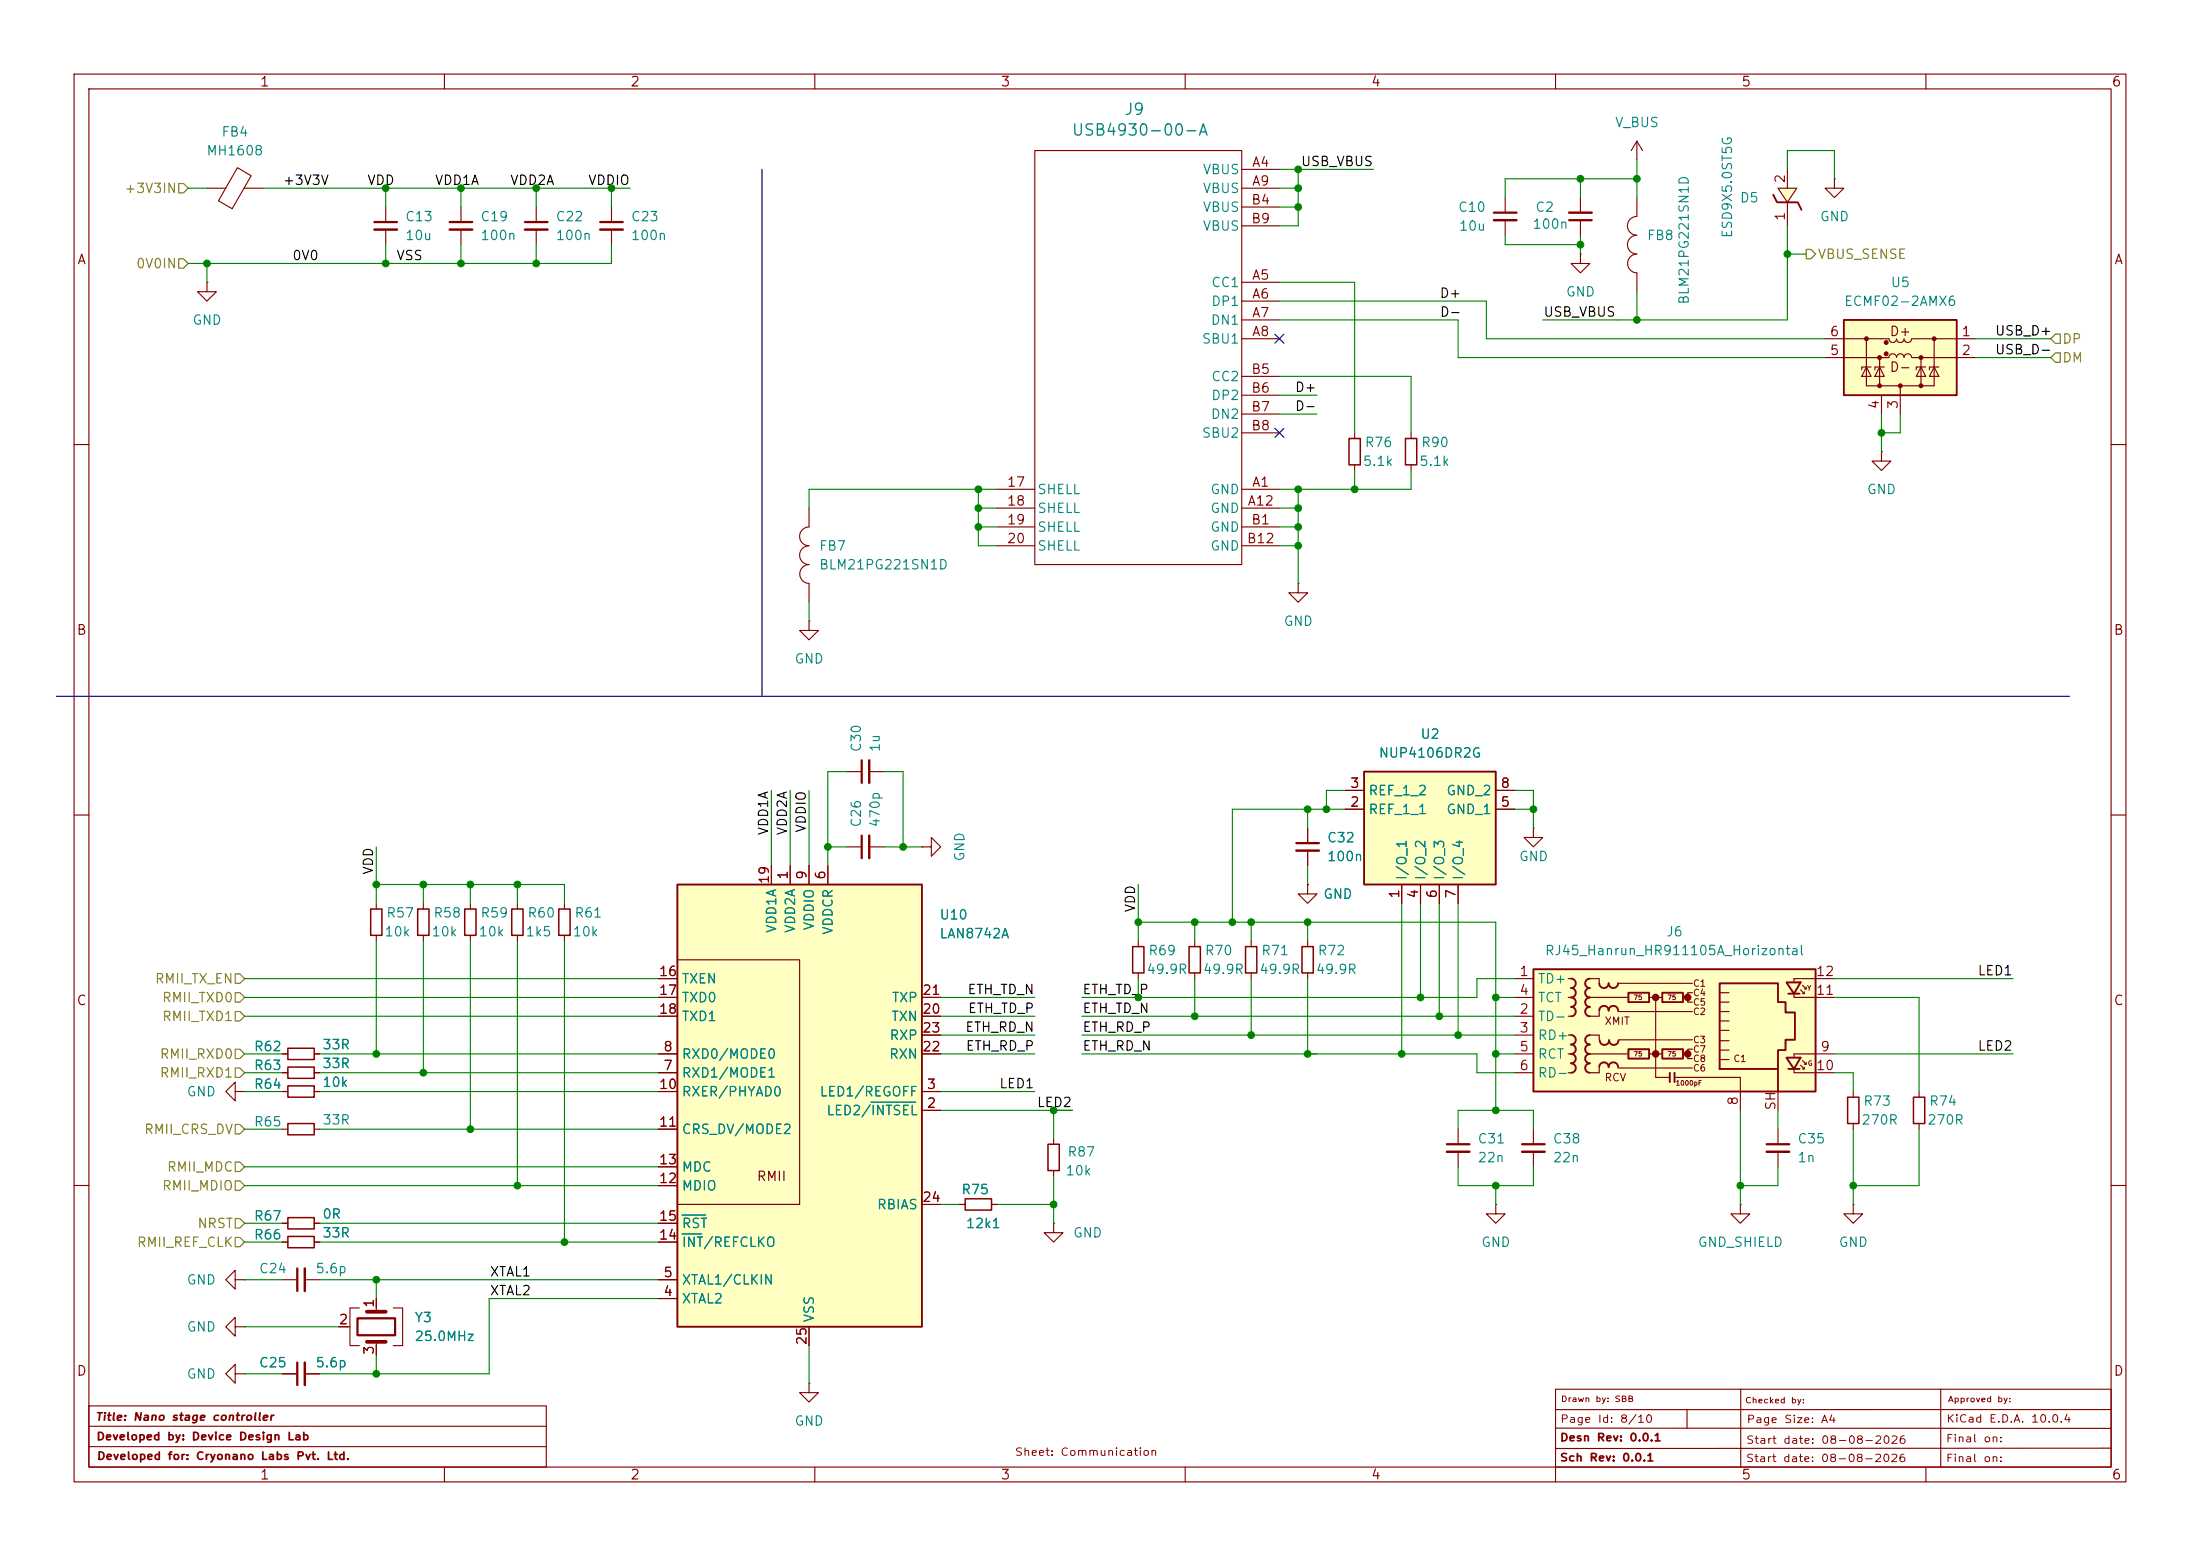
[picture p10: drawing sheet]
<svg xmlns="http://www.w3.org/2000/svg" width="297mm" height="210mm" viewBox="0 0 297 210" stroke-linecap="round" stroke-linejoin="round" font-family="sans-serif">
<g fill="none" stroke="#840000" stroke-width=".15">
<path d="M10 10h277v190h-277zM12 12h273v186h-273zM60 10v2M110 10v2M160 10v2M210 10v2M260 10v2M10 60h2M285 60h2M10 110h2M176.5 119.4v1.3h1.3l-1.3 1.2-1.2-1.2h1.2M176.5 119.4h.1"/>
<path d="M176.5 111.8v2M176.5 114.8v2M207 111.8v1.2h1.3l-1.3 1.3-1.3-1.3h1.3M207 111.8h.1M285 110h2M168.9 127v.8M168.9 131.3v.8M176.5 127v.8M176.5 131.3v.8M38.1 142.2h.8M42.4 142.2h.8M10 160h2"/>
<path d="M142.2 165.1v1.3h1.3l-1.3 1.2-1.2-1.2h1.2M142.2 165.1h.1M285 160h2M12 189.8h61.8v8.2h-61.8zM12 195.3h61.8M12 192.5h61.8M60 198v2M110 198v2M160 198v2M210 187.5h75v10.5h-75zM210 198v2M210 192.8h75"/>
<path d="M227.7 190.3v2.5M235 187.5v10.5M260 198v2M262 187.5v10.5M285 195.5h-75M285 190.2l-75 .1"/>
</g>
<path d="M168.1 127.8h1.6v3.5h-1.6zM175.8 127.8h1.5v3.5h-1.5zM38.9 141.5h3.5v1.5h-3.5z" fill="none" stroke="#840000" stroke-width=".2"/>
<path d="M175 113.8h3.1" fill="none" stroke="#840000" stroke-width=".3"/>
<path d="M175 114.8h3.1" fill="none" stroke="#840000" stroke-width=".33"/>
<path d="M184.1 104.1h17.8v15.3h-17.8z" fill="#ffffc2"/>
<path d="M184.1 104.1h17.8v15.3h-17.8z" fill="none" stroke="#840000" stroke-width=".25"/>
<g fill="none" stroke="#840000" stroke-width=".15">
<path d="M203.2 26.7v2M203.2 29.7v2.1M213.4 34.3v1.3h1.2l-1.2 1.2-1.3-1.2h1.3M213.4 34.3h.1M213.4 26.7v2M213.4 29.7v2.1M221 29.2a1.27 1.27 0 0 0-1.3 1.3 1.27 1.27 0 0 0 1.3 1.3 1.27 1.27 0 0 0-1.3 1.2 1.27 1.27 0 0 0 1.3 1.3M221 34.3a1.27 1.27 0 0 0-1.3 1.3 1.27 1.27 0 0 0 1.3 1.2v2.6M221 26.7v2.5M247.6 24.1v1.3h1.3l-1.3 1.3-1.2-1.3h1.2M247.6 24.1h.1M182.9 58.4v.8"/>
<path d="M190.5 58.4v.8M175.3 78.7v1.3h1.2l-1.2 1.3-1.3-1.3h1.3M175.3 78.7h.1M182.9 62.7v.8M190.5 62.7v.8M114.3 104.1h2M117.3 104.1h2.1M181.6 109.2h2.5M181.6 106.7h2.5M189.2 119.4v2.5M191.8 119.4v2.5M194.3 119.4v2.5"/>
<path d="M196.8 119.4v2.5M201.9 109.2h2.6M201.9 106.7h2.6M57.1 121.9v.8M57.1 126.2v.8M31.7 147.3v-1.2l-1.2 1.2 1.2 1.3v-1.3h1.3M33 147.3h.1M38.1 147.3h.8M38.1 152.4h.8M38.1 144.8h.8M42.4 147.3h.8M42.4 152.4h.8"/>
<path d="M42.4 144.8h.8M31.7 172.7v-1.2l-1.2 1.2 1.2 1.3v-1.3h1.3M31.7 179.1v-1.3l-1.2 1.3 1.2 1.2v-1.2h1.3M33 172.7h.1M33 179.1h.1M38.1 165.1h.8M38.1 167.6h.8M38.1 172.7h2M41.1 172.7h2.1M42.4 165.1h.8M42.4 167.6h.8M45.7 179.1h1.5"/>
<path d="M48.5 176.5h-1.3v5.1h1.3M50.8 175.3v1.7M53.1 176.5h1.3v5.1h-1.3M234.9 162.6v1.2h1.3l-1.3 1.3-1.2-1.3h1.2M234.9 162.6h.1M250.2 162.6v1.2h1.3l-1.3 1.3-1.3-1.3h1.3M250.2 162.6h.1M31.7 185.4v-1.2l-1.2 1.2 1.2 1.3v-1.3h1.3M33 185.4h.1M38.1 185.4h2M41.1 185.4h2.1M50.8 181.1v1.8"/>
<path d="M109.2 186.7v1.3h1.3l-1.3 1.2-1.3-1.2h1.3M109.2 186.7h.1"/>
</g>
<path d="M182.1 59.2h1.5v3.5h-1.5zM189.7 59.2h1.6v3.5h-1.6zM56.4 122.7h1.5v3.5h-1.5zM38.9 146.6h3.5v1.5h-3.5zM38.9 151.6h3.5v1.6h-3.5zM38.9 144h3.5v1.5h-3.5zM38.9 164.3h3.5v1.6h-3.5zM38.9 166.9h3.5v1.5h-3.5z" fill="none" stroke="#840000" stroke-width=".2"/>
<path d="M201.7 28.7h3M211.8 29.7h3.1M116.3 102.6v3.1M40.1 171.2v3M48.3 177.9h5v2.3h-5zM40.1 183.9v3" fill="none" stroke="#840000" stroke-width=".3"/>
<path d="M201.7 29.7h3M211.8 28.7h3.1M117.3 102.6v3.1M41.1 171.2v3M41.1 183.9v3" fill="none" stroke="#840000" stroke-width=".33"/>
<path d="M49.5 177h2.6M49.5 181.1h2.6" fill="none" stroke="#840000" stroke-width=".51"/>
<path d="M248.9 43.2h15.3v10.1h-15.3z" fill="#ffffc2"/>
<path d="M248.9 43.2h15.3v10.1h-15.3z" fill="none" stroke="#840000" stroke-width=".25"/>
<g fill="none" stroke="#840000" stroke-width=".15">
<path d="M246.4 45.7h8.6M246.4 48.3h8.6M252 49.5l.6 1.3h-1.3zM252 45.7v6.4h9.1v-6.4M252.6 49.5h-1.3v.4M253.7 49.5l.7 1.3h-1.3zM253.7 48.3v3.8M254 53.3v2.6M254.4 49.5h-1.3v.4M255 45.8a.51 .51 0 0 0 .5 .4 .51 .51 0 0 0 .5-.4 .51 .51 0 0 0 .5 .4 .51 .51 0 0 0 .5-.4 .51 .51 0 0 0 .6 .4 .51 .51 0 0 0 .5-.4M255 48.2a.51 .51 0 0 1 .5-.4 .51 .51 0 0 1 .5 .4 .51 .51 0 0 1 .5-.4 .51 .51 0 0 1 .5 .4 .51 .51 0 0 1 .6-.4 .51 .51 0 0 1 .5 .4M256.5 52.1v3.8"/>
<path d="M258.1 45.7h8.6M258.1 48.3h8.6M259.3 49.5l.7 1.3h-1.3zM259.3 48.3v3.8M260 49.5h-1.3v.4M261.1 49.5l.6 1.3h-1.2zM261.7 49.5h-1.2v.4"/>
</g>
<g fill="#840000" stroke="#840000" stroke-width=".15">
<circle cx="261.1" cy="45.7" r=".25"/>
<circle cx="259.3" cy="48.3" r=".25"/>
<circle cx="259.3" cy="52.1" r=".25"/>
<circle cx="256.5" cy="52.1" r=".25"/>
<circle cx="254.6" cy="46.2" r=".25"/>
<circle cx="254.6" cy="47.8" r=".25"/>
<circle cx="253.7" cy="48.3" r=".25"/>
<circle cx="253.7" cy="52.1" r=".25"/>
<circle cx="252" cy="45.7" r=".25"/>
</g>
<path d="M91.4 119.4h33.1v59.7h-33.1z" fill="#ffffc2"/>
<path d="M91.4 119.4h33.1v59.7h-33.1z" fill="none" stroke="#840000" stroke-width=".25"/>
<g fill="none" stroke="#840000" stroke-width=".15">
<path d="M221 19.1l-.8 1.2M221 19.1l.7 1.2M221 19.1v2.5M27.9 38.1v1.3h1.3l-1.3 1.2-1.2-1.2h1.2M27.9 38.1h.1M27.9 25.4h2.6M32.1 22.6l1.8 1.1-2.6 4.5-1.8-1.1zM33 25.4h2.6M82.5 27.9v2.1M82.5 31v2M139.7 20.3h27.9v55.9h-27.9zM167.6 22.9h5.1"/>
<path d="M167.6 38.1h5.1M167.6 25.4h5.1M167.6 27.9h5.1M167.6 30.5h5.1M167.6 40.6h5.1M167.6 43.2h5.1M167.6 45.7h5.1M167.6 50.8h5.1M167.6 53.3h5.1M167.6 55.9h5.1M167.6 58.4h5.1M109.2 68.6v2.5a1.27 1.27 0 0 0-1.3 1.3 1.27 1.27 0 0 0 1.3 1.3 1.27 1.27 0 0 0-1.3 1.2 1.27 1.27 0 0 0 1.3 1.3 1.27 1.27 0 0 0-1.2 1.3 1.27 1.27 0 0 0 1.2 1.2v2.6"/>
<path d="M134.6 66h5.1M134.6 68.6h5.1M134.6 71.1h5.1M134.6 73.7h5.1M167.6 66h5.1M167.6 68.6h5.1M167.6 71.1h5.1M167.6 73.7h5.1M254 61v1.2h1.3l-1.3 1.3-1.3-1.3h1.3M254 61h.1M109.2 83.8v1.3h1.3l-1.3 1.3-1.3-1.3h1.3M109.2 83.8h.1"/>
<path d="M104.1 116.8v2.6M106.7 116.8v2.6M109.2 116.8v2.6M111.8 116.8v2.6M114.3 114.3h2M117.3 114.3h2.1M124.5 114.3h1.2v-1.3l1.3 1.3-1.3 1.3v-1.3M124.5 114.3h.1M63.5 121.9v.8M63.5 126.2v.8M69.8 121.9v.8M69.8 126.2v.8"/>
<path d="M76.2 121.9v.8M76.2 126.2v.8M88.9 132.1h2.5M88.9 134.6h2.5M88.9 137.2h2.5M91.4 129.5h16.5v33.1h-16.5M124.5 134.6h2.5M124.5 137.2h2.5M124.5 139.7h2.5M88.9 147.3h2.5M88.9 144.8h2.5M88.9 142.2h2.5"/>
<path d="M88.9 152.4h2.5M88.9 157.5h2.5M124.5 149.9h2.5M124.5 147.3h2.5M124.5 142.2h2.5M250.2 147.3v.8M250.2 151.6v.8M259.1 147.3v.8M259.1 151.6v.8M88.9 175.3h2.5M88.9 172.7h2.5M88.9 160h2.5"/>
<path d="M88.9 167.6h2.5M88.9 165.1h2.5M109.2 179.1v2.5M124.5 162.6h2.5M129.5 162.6h.8M133.9 162.6h.7"/>
</g>
<path d="M117.6 148.8h6M92.1 166.5h2.6M92.1 164h3.2" fill="none" stroke="#008484" stroke-width=".15"/>
<path d="M62.7 122.7h1.6v3.5h-1.6zM69.1 122.7h1.5v3.5h-1.5zM75.4 122.7h1.6v3.5h-1.6zM249.4 148.1h1.6v3.5h-1.6zM258.3 148.1h1.5v3.5h-1.5zM130.3 161.8h3.6v1.5h-3.6z" fill="none" stroke="#840000" stroke-width=".2"/>
<path d="M81 30h3.1M116.3 112.8v3" fill="none" stroke="#840000" stroke-width=".3"/>
<path d="M81 31h3.1M117.3 112.8v3" fill="none" stroke="#840000" stroke-width=".33"/>
<path d="M240 25.4h2.6l-1.3 1.9z" fill="#ffffc2"/>
<path d="M239.4 26.3l.5 1M240 27.3h2.6M242.7 27.3l.5 1" fill="none" stroke="#840000" stroke-width=".25"/>
<path d="M52.1 27.9v2.1M52.1 31v2M62.2 27.9v2.1M62.2 31v2M72.4 27.9v2.1M72.4 31v2M240 25.4h2.6l-1.3 1.9zM241.3 22.9v2.5M241.3 27.3v3.2" fill="none" stroke="#840000" stroke-width=".15"/>
<path d="M50.5 30h3.1M60.7 30h3.1M70.9 30h3" fill="none" stroke="#840000" stroke-width=".3"/>
<path d="M50.5 31h3.1M60.7 31h3.1M70.9 31h3" fill="none" stroke="#840000" stroke-width=".33"/>
<path d="M207 130.8h38.1v16.5h-38.1z" fill="#ffffc2"/>
<g fill="#840000" stroke="#840000" stroke-width=".51">
<circle cx="223.5" cy="134.6" r=".25"/>
<circle cx="223.5" cy="142.2" r=".25"/>
<circle cx="227.8" cy="134.6" r=".25"/>
<circle cx="227.8" cy="142.2" r=".25"/>
</g>
<g fill="none" stroke="#840000" stroke-width=".15">
<path d="M104.1 116.8v2.6M106.7 116.8v2.6M109.2 116.8v2.6M111.8 116.8v2.6M176.5 119.4h.1M176.5 111.8v2M176.5 114.8v2M181.6 109.2h2.5M181.6 106.7h2.5M189.2 119.4v2.5M191.8 119.4v2.5M194.3 119.4v2.5"/>
<path d="M196.8 119.4v2.5M201.9 109.2h2.6M201.9 106.7h2.6M50.8 121.9v.8M50.8 126.2v.8M88.9 134.6h2.5M88.9 132.1h2.5M88.9 137.2h2.5M124.5 134.6h2.5M124.5 137.2h2.5M124.5 139.7h2.5M153.7 127v.8"/>
<path d="M153.7 131.3v.8M161.3 127v.8M161.3 131.3v.8M204.5 134.6h2.5M204.5 132.1h2.5M204.5 137.2h2.5M204.5 139.7h2.5M211.7 134.6h.4M211.7 132.1h.4M211.7 137.2h.4M211.7 139.7h.4M214.6 132.1h1.3v.6"/>
<path d="M214.6 139.7h1.3v.6M214.6 134.6h5.2M215.9 136.5v.7h-1.3M218.4 132.7h10.1M218.4 136.5h10.1M222.6 134.6h1.8M223.5 134.6v10.8h1.9M227.3 134.6h.5M228.5 134h-.7v1.3h.7M232.2 136.5h1.2M232.2 137.8h1.2M232.2 139.1h1.2"/>
<path d="M232.2 134h1.2M232.2 135.3h1.2M242.2 134.1v.5h5.4M243.1 133.6l.5 .5h-.3M243.3 133l.5 .5h-.2M243.6 133.9v.2M243.8 133.2v.3M247.6 132.1h-5.4v.5M38.1 142.2h.8M38.1 144.8h.8M38.1 147.3h.8M42.4 142.2h.8"/>
<path d="M42.4 144.8h.8M42.4 147.3h.8M88.9 142.2h2.5M88.9 144.8h2.5M88.9 147.3h2.5M88.9 152.4h2.5M88.9 157.5h2.5M124.5 142.2h2.5M124.5 147.3h2.5M124.5 149.9h2.5M142.2 153.7v.7M142.2 158v.8"/>
<path d="M196.8 152.4v2M196.8 155.4v2.1M204.5 142.2h2.5M204.5 144.8h2.5M207 152.4v2M207 155.4v2.1M211.7 142.2h.4M211.7 144.8h.4M214.6 142.2h5.1M215.9 144.1v.7h-1.3M218.4 144.1h10.1M218.6 140.3h9.9"/>
<path d="M222.6 142.2h1.8M226.1 145.4h8.8v4.5M227.3 142.2h.5M228.5 141.6h-.7v1.3h.7M232.2 140.5h1.2M232.2 141.7h1.2M232.2 143h1.2M240 147.3v2.6M240 152.4v2M240 155.4v2.1M242.2 144.3v.5h5.4M243.1 143.8l.5 .5h-.3"/>
<path d="M243.3 143.1l.5 .5h-.2M243.6 144v.3M243.8 143.4v.2M247.6 142.2h-5.4v.5M38.1 165.1h.8M38.1 167.6h.8M42.4 165.1h.8M42.4 167.6h.8M45.7 179.1h1.3M50.8 175.3v1.2M88.9 165.1h2.5M88.9 167.6h2.5"/>
<path d="M88.9 175.3h2.5M88.9 172.7h2.5M88.9 160h2.5M109.2 179.1v2.5M124.5 162.6h2.5M129.5 162.6h.8M133.9 162.6h.7M201.9 162.6v1.2h1.3l-1.3 1.3-1.2-1.3h1.2M201.9 162.6h.1M38.1 185.4h2M41.1 185.4h2.1M50.8 181.6v1.3"/>
</g>
<g fill="none" stroke="#840000" stroke-width=".25">
<path d="M207 130.8h38.1v16.5h-38.1zM212.1 139.7a.64 .64 0 0 1 .6 .6 .64 .64 0 0 1-.6 .7 .64 .64 0 0 1 .6 .6 .64 .64 0 0 1-.6 .6M212.1 132.1a.64 .64 0 0 1 .6 .6 .64 .64 0 0 1-.6 .7 .64 .64 0 0 1 .6 .6 .64 .64 0 0 1-.6 .6 .64 .64 0 0 1 .6 .7 .64 .64 0 0 1-.6 .6M212.1 135.9a.64 .64 0 0 1 .6 .6 .64 .64 0 0 1-.6 .7M214.6 132.1a.63 .63 0 0 0-.6 .6 .63 .63 0 0 0 .6 .7 .64 .64 0 0 0-.6 .6 .64 .64 0 0 0 .6 .6 .64 .64 0 0 0-.6 .7 .64 .64 0 0 0 .6 .6M214.6 139.7a.63 .63 0 0 0-.6 .6 .63 .63 0 0 0 .6 .7 .64 .64 0 0 0-.6 .6 .64 .64 0 0 0 .6 .6M214.6 135.9a.63 .63 0 0 0-.6 .6 .63 .63 0 0 0 .6 .7M218.4 132.7a.64 .64 0 0 1-.6 .6 .64 .64 0 0 1-.6-.6 .64 .64 0 0 1-.7 .7 .64 .64 0 0 1-.6-.7M218.4 136.4a.64 .64 0 0 0-.6-.6 .64 .64 0 0 0-.6 .6 .64 .64 0 0 0-.7-.6 .64 .64 0 0 0-.6 .6M219.8 134h2.8v1.3h-2.8zM224.4 134h2.8v1.3h-2.8zM232.2 132.7h7.8v2.6h1v1.4h1.3v3.6h-1.3v1.4h-1v2.6h-7.8z"/>
<path d="M241.2 132.6h1.9l-.9 1.5zM241.4 134.1h1.6M212.1 142.2a.64 .64 0 0 1 .6 .7 .64 .64 0 0 1-.6 .6 .64 .64 0 0 1 .6 .7 .64 .64 0 0 1-.6 .6M214.6 142.2a.63 .63 0 0 0-.6 .7 .63 .63 0 0 0 .6 .6 .64 .64 0 0 0-.6 .6 .64 .64 0 0 0 .6 .7M218.4 144a.64 .64 0 0 0-.6-.6 .64 .64 0 0 0-.6 .6 .64 .64 0 0 0-.7-.6 .64 .64 0 0 0-.6 .6M218.5 140.4a.64 .64 0 0 1-.6 .6 .64 .64 0 0 1-.7-.6 .64 .64 0 0 1-.6 .6 .64 .64 0 0 1-.6-.6M219.8 141.6h2.8v1.3h-2.8zM224.4 141.6h2.8v1.3h-2.8zM225.4 144.8v1.3M226.1 144.8v1.3M240 144.3v3M241.2 142.7h1.9l-.9 1.6z"/>
<path d="M241.4 144.3h1.6"/>
</g>
<path d="M195.3 154.4h3.1M205.5 154.4h3M238.5 154.4h3.1" fill="none" stroke="#840000" stroke-width=".3"/>
<path d="M195.3 155.4h3.1M205.5 155.4h3M238.5 155.4h3.1" fill="none" stroke="#840000" stroke-width=".33"/>
<path d="M50 122.7h1.6v3.5h-1.6zM152.9 127.8h1.5v3.5h-1.5zM160.5 127.8h1.6v3.5h-1.6zM141.5 154.4h1.5v3.6h-1.5z" fill="none" stroke="#840000" stroke-width=".2"/>
<g fill="none" stroke="#848400" stroke-width=".16">
<path d="M24.1 34.9h.7l.6 .7-.6 .6h-.7zM24.1 24.8h.7l.6 .6-.6 .6h-.7zM243.8 33.7h.7l.6 .6-.6 .6h-.7zM277.5 47.6h.6v1.3h-.6l-.6-.6zM277.5 45.1h.6v1.3h-.6l-.6-.7zM31.7 134h.7l.6 .6-.6 .7h-.7zM31.7 136.5h.7l.6 .7-.6 .6h-.7zM31.7 131.4h.7l.6 .7-.6 .6h-.7zM31.7 159.4h.7l.6 .6-.6 .7h-.7zM31.7 156.8h.7l.6 .7-.6 .6h-.7zM31.7 151.8h.7l.6 .6-.6 .6h-.7zM31.7 141.6h.7l.6 .6-.6 .7h-.7z"/>
<path d="M31.7 144.1h.7l.6 .7-.6 .6h-.7zM31.7 164.5h.7l.6 .6-.6 .6h-.7zM31.7 167h.7l.6 .6-.6 .7h-.7z"/>
</g>
<path d="M102.9 22.9v71.1M7.6 94h271.8" fill="none" stroke="#0000c2" stroke-width=".15"/>
<g fill="none" stroke="#008400" stroke-width=".15">
<path d="M25.4 25.4h2.5M27.9 35.6v2.5M35.6 25.4h49.5M52.1 25.4v2.5M52.1 33v2.6M62.2 25.4v2.5M62.2 33v2.6M72.4 25.4v2.5M72.4 33v2.6M82.5 33v2.6h-57.1M82.5 25.4v2.5M172.7 25.4h2.6"/>
<path d="M172.7 38.1h10.2v20.3M172.7 22.9h12.7M172.7 27.9h2.6M175.3 22.9v7.6h-2.6M203.2 31.8v1.2h10.2M213.4 24.1v2.6M213.4 31.8v2.5M221 24.1h-17.8v2.6M221 21.6v5.1M221 39.4v3.8M241.3 22.9v-2.6h6.3v3.8M241.3 30.5v12.7h-33"/>
<path d="M241.3 34.3h2.5M172.7 43.2h24.1v5.1h49.6M172.7 40.6h28v5.1h45.7M172.7 50.8h17.8v7.6M172.7 53.3h5.1M172.7 55.9h5.1M254 55.9v5.1M256.5 55.9v2.5h-2.5M266.7 45.7h10.2M266.7 48.3h10.2M132.1 66v7.7h2.5M132.1 71.1h2.5"/>
<path d="M132.1 68.6h2.5M134.6 66h-25.4v2.6M172.7 73.7h2.6M172.7 71.1h2.6M172.7 68.6h2.6M175.3 66v12.7M182.9 63.5v2.5M190.5 63.5v2.5h-17.8M109.2 81.3v2.5M50.8 119.4h25.4v2.5M50.8 114.3v7.6M57.1 119.4v2.5"/>
<path d="M63.5 119.4v2.5M69.8 119.4v2.5M104.1 106.7v10.1M106.7 106.7v10.1M109.2 106.7v10.1M111.8 114.3h2.5M114.3 104.1h-2.5v12.7M119.4 104.1h2.5v10.2M119.4 114.3h5.1M153.7 119.4v7.6M176.5 109.2v2.6M176.5 116.8v2.6"/>
<path d="M181.6 109.2h-15.2v15.3M181.6 106.7h-2.5v2.5M204.5 106.7h2.5v5.1M204.5 109.2h2.5M33 134.6h55.9M33 137.2h55.9M33 132.1h55.9M50.8 127v15.2M57.1 127v17.8M63.5 127v25.4M69.8 127v33M76.2 127v40.6"/>
<path d="M127 139.7h12.7M127 134.6h12.7M127 137.2h12.7M146 139.7h58.5M146 137.2h58.5M153.7 124.5h48.2v25.4M153.7 132.1v2.5M161.3 124.5v2.5M161.3 132.1v5.1M168.9 124.5v2.5M168.9 132.1v7.6M176.5 124.5v2.5"/>
<path d="M176.5 132.1v10.1M189.2 121.9v20.3M191.8 121.9v12.7M194.3 121.9v15.3M196.8 121.9v17.8M201.9 134.6h2.6M204.5 132.1h-5.1v2.5h-53.4M247.6 134.6h11.5v12.7M247.6 132.1h24.2M33 142.2h5.1M33 157.5h55.9M33 152.4h5.1"/>
<path d="M33 147.3h5.1M33 144.8h5.1M43.2 142.2h45.7M43.2 152.4h45.7M43.2 147.3h45.7M43.2 144.8h45.7M127 142.2h12.7M127 147.3h12.7M127 149.9h17.8M142.2 149.9v3.8M142.2 158.8v6.3M146 142.2h53.4v2.6h5.1"/>
<path d="M196.8 157.5v2.5h10.2v-2.5M196.8 152.4v-2.5h10.2v2.5M201.9 142.2h2.6M234.9 149.9v12.7M240 157.5v2.5h-5.1M240 149.9v2.5M247.6 142.2h24.2M247.6 144.8h2.6v2.5M250.2 152.4v10.2M259.1 152.4v7.6h-8.9M33 165.1h5.1M33 160h55.9"/>
<path d="M33 167.6h5.1M33 172.7h5.1M33 179.1h12.7M43.2 165.1h45.7M43.2 167.6h45.7M43.2 172.7h45.7M50.8 172.7v2.6M88.9 175.3h-22.9v10.1h-22.8M127 162.6h2.5M134.6 162.6h7.6M201.9 160v2.6M33 185.4h5.1"/>
<path d="M50.8 182.9v2.5M109.2 181.6v5.1"/>
</g>
<path d="M172.1 45.1l1.2 1.2M172.1 57.8l1.2 1.2M173.3 45.1l-1.2 1.2M173.3 57.8l-1.2 1.2" fill="none" stroke="#000084" stroke-width=".15"/>
<path d="M117.6 148.8h6M92.1 166.5h2.6M92.1 164h3.2" fill="none" stroke="#008484" stroke-width=".15"/>
<g fill="#008400" stroke="#008400" stroke-width=".14">
<circle cx="50.8" cy="172.7" r=".46"/>
<circle cx="50.8" cy="185.4" r=".46"/>
<circle cx="50.8" cy="119.4" r=".46"/>
<circle cx="63.5" cy="152.4" r=".46"/>
<circle cx="69.8" cy="160" r=".46"/>
<circle cx="76.2" cy="167.6" r=".46"/>
<circle cx="111.8" cy="114.3" r=".46"/>
<circle cx="153.7" cy="124.5" r=".46"/>
<circle cx="161.3" cy="124.5" r=".46"/>
<circle cx="153.7" cy="134.6" r=".46"/>
<circle cx="176.5" cy="142.2" r=".46"/>
<circle cx="176.5" cy="124.5" r=".46"/>
<circle cx="166.4" cy="124.5" r=".46"/>
<circle cx="168.9" cy="124.5" r=".46"/>
<circle cx="63.5" cy="119.4" r=".46"/>
<circle cx="57.1" cy="119.4" r=".46"/>
<circle cx="57.1" cy="144.8" r=".46"/>
<circle cx="50.8" cy="142.2" r=".46"/>
<circle cx="69.8" cy="119.4" r=".46"/>
<circle cx="142.2" cy="149.9" r=".46"/>
<circle cx="142.2" cy="162.6" r=".46"/>
<circle cx="161.3" cy="137.2" r=".46"/>
<circle cx="168.9" cy="139.7" r=".46"/>
<circle cx="191.8" cy="134.6" r=".46"/>
<circle cx="207" cy="109.2" r=".46"/>
<circle cx="201.9" cy="134.6" r=".46"/>
<circle cx="179.1" cy="109.2" r=".46"/>
<circle cx="176.5" cy="109.2" r=".46"/>
<circle cx="250.2" cy="160" r=".46"/>
<circle cx="132.1" cy="71.1" r=".46"/>
<circle cx="121.9" cy="114.3" r=".46"/>
<circle cx="132.1" cy="66" r=".46"/>
<circle cx="132.1" cy="68.6" r=".46"/>
<circle cx="72.4" cy="35.6" r=".46"/>
<circle cx="72.4" cy="25.4" r=".46"/>
<circle cx="82.5" cy="25.4" r=".46"/>
<circle cx="62.2" cy="25.4" r=".46"/>
<circle cx="52.1" cy="25.4" r=".46"/>
<circle cx="62.2" cy="35.6" r=".46"/>
<circle cx="52.1" cy="35.6" r=".46"/>
<circle cx="27.9" cy="35.6" r=".46"/>
<circle cx="234.9" cy="160" r=".46"/>
<circle cx="194.3" cy="137.2" r=".46"/>
<circle cx="189.2" cy="142.2" r=".46"/>
<circle cx="201.9" cy="142.2" r=".46"/>
<circle cx="196.8" cy="139.7" r=".46"/>
<circle cx="201.9" cy="149.9" r=".46"/>
<circle cx="201.9" cy="160" r=".46"/>
<circle cx="213.4" cy="24.1" r=".46"/>
<circle cx="213.4" cy="33" r=".46"/>
<circle cx="221" cy="24.1" r=".46"/>
<circle cx="221" cy="43.2" r=".46"/>
<circle cx="241.3" cy="34.3" r=".46"/>
<circle cx="175.3" cy="27.9" r=".46"/>
<circle cx="175.3" cy="25.4" r=".46"/>
<circle cx="175.3" cy="22.9" r=".46"/>
<circle cx="175.3" cy="66" r=".46"/>
<circle cx="175.3" cy="71.1" r=".46"/>
<circle cx="175.3" cy="73.7" r=".46"/>
<circle cx="182.9" cy="66" r=".46"/>
<circle cx="175.3" cy="68.6" r=".46"/>
<circle cx="254" cy="58.4" r=".46"/>
</g>
<g font-size="1.5" fill="#008484">
<text x="151.7" y="15.9">J9</text>
<text x="144.6" y="18.7">USB4930-00-A</text>
</g>
<g font-size="1.3" fill="#840000">
<text x="35" y="12">1</text>
<text x="85" y="12">2</text>
<text x="135" y="12">3</text>
<text x="185" y="12">4</text>
<text x="235" y="12">5</text>
<text x="285" y="12">6</text>
<text x="168.9" y="22.8">A4</text>
<text x="168.8" y="27.9">B4</text>
<text x="168.9" y="25.4">A9</text>
<text x="241.3" y="29.9" transform="rotate(-90 241.3 29.9)">1</text>
<text x="241.3" y="24.8" transform="rotate(-90 241.3 24.8)">2</text>
<text x="10.3" y="36">A</text>
<text x="168.8" y="30.5">B9</text>
<text x="285.3" y="36">A</text>
<text x="168.9" y="38.1">A5</text>
<text x="168.9" y="40.6">A6</text>
<text x="168.9" y="43.2">A7</text>
<text x="168.9" y="45.7">A8</text>
<text x="246.9" y="45.7">6</text>
<text x="255" y="45.7">D+</text>
<text x="264.7" y="45.7">1</text>
<text x="168.8" y="50.8">B5</text>
<text x="168.8" y="53.3">B6</text>
<text x="246.9" y="48.2">5</text>
<text x="255" y="50.5">D-</text>
<text x="264.7" y="48.2">2</text>
<text x="168.8" y="55.9">B7</text>
<text x="168.8" y="58.4">B8</text>
<text x="254" y="55.3" transform="rotate(-90 254 55.3)">4</text>
<text x="256.5" y="55.3" transform="rotate(-90 256.5 55.3)">3</text>
<text x="135.8" y="66">17</text>
<text x="135.8" y="68.6">18</text>
<text x="135.8" y="71.1">19</text>
<text x="168.3" y="68.6">A12</text>
<text x="168.8" y="71.1">B1</text>
<text x="168.9" y="66">A1</text>
<text x="135.8" y="73.6">20</text>
<text x="168.2" y="73.6">B12</text>
<text x="10.3" y="86">B</text>
<text x="285.3" y="86">B</text>
<text x="182.2" y="106.7">3</text>
<text x="202.5" y="106.7">8</text>
<text x="182.2" y="109.2">2</text>
<text x="202.5" y="109.2">5</text>
<text x="104.1" y="119.4" transform="rotate(-90 104.1 119.4)">19</text>
<text x="106.7" y="118.8" transform="rotate(-90 106.7 118.8)">1</text>
<text x="109.2" y="118.8" transform="rotate(-90 109.2 118.8)">9</text>
<text x="111.7" y="118.8" transform="rotate(-90 111.7 118.8)">6</text>
<text x="189.2" y="121.4" transform="rotate(-90 189.2 121.4)">1</text>
<text x="191.7" y="121.4" transform="rotate(-90 191.7 121.4)">4</text>
<text x="194.3" y="121.4" transform="rotate(-90 194.3 121.4)">6</text>
<text x="196.8" y="121.4" transform="rotate(-90 196.8 121.4)">7</text>
<text x="10.3" y="136">C</text>
<text x="88.9" y="132.1">16</text>
<text x="88.9" y="134.6">17</text>
<text x="88.9" y="137.1">18</text>
<text x="124.4" y="137.1">20</text>
<text x="124.4" y="134.6">21</text>
<text x="205" y="132.1">1</text>
<text x="205" y="137.1">2</text>
<text x="205" y="134.6">4</text>
<text x="245.1" y="134.6">11</text>
<text x="245.1" y="132.1">12</text>
<text x="285.3" y="136">C</text>
<text x="89.5" y="142.2">8</text>
<text x="124.4" y="142.2">22</text>
<text x="124.4" y="139.7">23</text>
<text x="205" y="139.7">3</text>
<text x="205" y="142.2">5</text>
<text x="245.7" y="142.2">9</text>
<text x="88.9" y="147.3">10</text>
<text x="89.5" y="144.8">7</text>
<text x="125" y="149.8">2</text>
<text x="125" y="147.3">3</text>
<text x="205" y="144.8">6</text>
<text x="234.9" y="149.3" transform="rotate(-90 234.9 149.3)">8</text>
<text x="240" y="150" transform="rotate(-90 240 150)">SH</text>
<text x="245.1" y="144.8">10</text>
<text x="88.9" y="152.4">11</text>
<text x="88.9" y="160">12</text>
<text x="88.9" y="157.5">13</text>
<text x="102.1" y="159.7">RMII</text>
<text x="88.9" y="167.6">14</text>
<text x="88.9" y="165.1">15</text>
<text x="124.4" y="162.5">24</text>
<text x="89.5" y="172.7">5</text>
<text x="45.6" y="179">2</text>
<text x="50.8" y="176.6" transform="rotate(-90 50.8 176.6)">1</text>
<text x="89.5" y="175.2">4</text>
<text x="10.3" y="186">D</text>
<text x="50.8" y="183" transform="rotate(-90 50.8 183)">3</text>
<text x="109.2" y="181.7" transform="rotate(-90 109.2 181.7)">25</text>
<text x="285.3" y="186">D</text>
<text x="35" y="200">1</text>
<text x="85" y="200">2</text>
<text x="135" y="200">3</text>
<text x="185" y="200">4</text>
<text x="235" y="200">5</text>
<text x="285" y="200">6</text>
</g>
<g font-size="1.3" fill="#008484">
<text x="217.9" y="17.5">V_BUS</text>
<text x="27.8" y="21.3">MH1608</text>
<text x="29.8" y="18.8">FB4</text>
<text x="162.3" y="23.8">VBUS</text>
<text x="162.3" y="26.4">VBUS</text>
<text x="162.3" y="28.9">VBUS</text>
<text x="196.7" y="28.9">C10</text>
<text x="207.2" y="28.9">C2</text>
<text x="234.8" y="27.6">D5</text>
<text x="54.6" y="30.2">C13</text>
<text x="54.6" y="32.7">10u</text>
<text x="64.8" y="32.7">100n</text>
<text x="64.8" y="30.2">C19</text>
<text x="74.9" y="32.7">100n</text>
<text x="74.9" y="30.2">C22</text>
<text x="85.1" y="32.7">100n</text>
<text x="85.1" y="30.2">C23</text>
<text x="162.3" y="31.5">VBUS</text>
<text x="196.9" y="31.5">10u</text>
<text x="206.8" y="31.2">100n</text>
<text x="222.2" y="32.7">FB8</text>
<text x="234.1" y="32.2" transform="rotate(-90 234.1 32.2)">ESD9X5.0ST5G</text>
<text x="245.6" y="30.2">GND</text>
<text x="163.4" y="39.1">CC1</text>
<text x="163.4" y="41.6">DP1</text>
<text x="211.3" y="40.3">GND</text>
<text x="228.3" y="41.2" transform="rotate(-90 228.3 41.2)">BLM21PG221SN1D</text>
<text x="248.9" y="41.6">ECMF02-2AMX6</text>
<text x="255.2" y="39.1">U5</text>
<text x="25.9" y="44.2">GND</text>
<text x="162.2" y="46.7">SBU1</text>
<text x="163.4" y="44.2">DN1</text>
<text x="163.4" y="51.8">CC2</text>
<text x="162.2" y="59.4">SBU2</text>
<text x="163.4" y="56.9">DN2</text>
<text x="163.4" y="54.3">DP2</text>
<text x="183.9" y="63.2">5.1k</text>
<text x="184.1" y="60.7">R76</text>
<text x="191.5" y="63.2">5.1k</text>
<text x="191.8" y="60.7">R90</text>
<text x="140" y="67">SHELL</text>
<text x="140" y="69.6">SHELL</text>
<text x="163.3" y="67">GND</text>
<text x="163.3" y="69.6">GND</text>
<text x="252" y="67">GND</text>
<text x="110.5" y="74.6">FB7</text>
<text x="110.5" y="77.2">BLM21PG221SN1D</text>
<text x="140" y="72.1">SHELL</text>
<text x="140" y="74.6">SHELL</text>
<text x="163.3" y="72.1">GND</text>
<text x="163.3" y="74.6">GND</text>
<text x="107.2" y="89.9">GND</text>
<text x="173.2" y="84.8">GND</text>
<text x="116.5" y="101.6" transform="rotate(-90 116.5 101.6)">C30</text>
<text x="119.1" y="101.6" transform="rotate(-90 119.1 101.6)">1u</text>
<text x="191.7" y="100">U2</text>
<text x="184.7" y="107.7">REF_1_2</text>
<text x="186" y="102.6">NUP4106DR2G</text>
<text x="195.2" y="107.7">GND_2</text>
<text x="116.5" y="111.8" transform="rotate(-90 116.5 111.8)">C26</text>
<text x="119.1" y="111.8" transform="rotate(-90 119.1 111.8)">470p</text>
<text x="184.7" y="110.2">REF_1_1</text>
<text x="195.2" y="110.2">GND_1</text>
<text x="130.5" y="116.3" transform="rotate(-90 130.5 116.3)">GND</text>
<text x="179.1" y="116.5">100n</text>
<text x="179.1" y="114">C32</text>
<text x="190.2" y="118.9" transform="rotate(-90 190.2 118.9)">I/O_1</text>
<text x="192.7" y="118.9" transform="rotate(-90 192.7 118.9)">I/O_2</text>
<text x="195.3" y="118.9" transform="rotate(-90 195.3 118.9)">I/O_3</text>
<text x="197.8" y="118.9" transform="rotate(-90 197.8 118.9)">I/O_4</text>
<text x="205" y="116.5">GND</text>
<text x="52.1" y="124.2">R57</text>
<text x="58.4" y="124.2">R58</text>
<text x="64.8" y="124.2">R59</text>
<text x="71.1" y="124.2">R60</text>
<text x="77.5" y="124.2">R61</text>
<text x="110.2" y="125.7" transform="rotate(-90 110.2 125.7)">VDDIO</text>
<text x="126.7" y="124.4">U10</text>
<text x="178.6" y="121.6">GND</text>
<text x="51.8" y="126.7">10k</text>
<text x="58.2" y="126.7">10k</text>
<text x="64.5" y="126.7">10k</text>
<text x="70.9" y="126.7">1k5</text>
<text x="77.2" y="126.7">10k</text>
<text x="105.1" y="126" transform="rotate(-90 105.1 126)">VDD1A</text>
<text x="107.7" y="126" transform="rotate(-90 107.7 126)">VDD2A</text>
<text x="112.7" y="126.3" transform="rotate(-90 112.7 126.3)">VDDCR</text>
<text x="126.7" y="127">LAN8742A</text>
<text x="154.7" y="131.8">49.9R</text>
<text x="154.9" y="129.2">R69</text>
<text x="162.3" y="131.8">49.9R</text>
<text x="162.6" y="129.2">R70</text>
<text x="169.9" y="131.8">49.9R</text>
<text x="170.2" y="129.2">R71</text>
<text x="177.5" y="131.8">49.9R</text>
<text x="177.8" y="129.2">R72</text>
<text x="208.5" y="129.2">RJ45_Hanrun_HR911105A_Horizontal</text>
<text x="224.9" y="126.7">J6</text>
<text x="91.9" y="133.1">TXEN</text>
<text x="91.9" y="135.6">TXD0</text>
<text x="120.3" y="135.6">TXP</text>
<text x="207.5" y="133.1">TD+</text>
<text x="207.5" y="135.6">TCT</text>
<text x="34.2" y="142.2">R62</text>
<text x="43.4" y="141.9">33R</text>
<text x="91.9" y="143.2">RXD0/MODE0</text>
<text x="91.9" y="138.1">TXD1</text>
<text x="119.9" y="143.2">RXN</text>
<text x="120" y="140.7">RXP</text>
<text x="120.2" y="138.1">TXN</text>
<text x="207.5" y="138.1">TD-</text>
<text x="207.5" y="140.7">RD+</text>
<text x="207.5" y="143.2">RCT</text>
<text x="25.1" y="148.3">GND</text>
<text x="34.2" y="147.3">R64</text>
<text x="34.2" y="144.7">R63</text>
<text x="43.4" y="147">10k</text>
<text x="43.4" y="144.5">33R</text>
<text x="91.9" y="145.8">RXD1/MODE1</text>
<text x="91.9" y="148.3">RXER/PHYAD0</text>
<text x="110.6" y="148.3">LED1/REGOFF</text>
<text x="207.5" y="145.8">RD-</text>
<text x="251.5" y="149.6">R73</text>
<text x="260.3" y="149.6">R74</text>
<text x="34.2" y="152.4">R65</text>
<text x="43.4" y="152.1">33R</text>
<text x="91.9" y="153.4">CRS_DV/MODE2</text>
<text x="111.5" y="150.8">LED2/INTSEL</text>
<text x="199.4" y="154.6">C31</text>
<text x="209.5" y="154.6">C38</text>
<text x="242.6" y="154.6">C35</text>
<text x="251.2" y="152.1">270R</text>
<text x="260.1" y="152.1">270R</text>
<text x="91.9" y="161">MDIO</text>
<text x="91.9" y="158.5">MDC</text>
<text x="129.7" y="161.5">R75</text>
<text x="143.8" y="159">10k</text>
<text x="144" y="156.4">R87</text>
<text x="199.4" y="157.2">22n</text>
<text x="209.5" y="157.2">22n</text>
<text x="242.6" y="157.2">1n</text>
<text x="34.2" y="165.1">R67</text>
<text x="34.2" y="167.6">R66</text>
<text x="43.4" y="164.8">0R</text>
<text x="43.4" y="167.3">33R</text>
<text x="91.9" y="166.1">RST</text>
<text x="118.3" y="163.5">RBIAS</text>
<text x="130.3" y="166.1">12k1</text>
<text x="144.8" y="167.3">GND</text>
<text x="25.1" y="173.7">GND</text>
<text x="34.9" y="172.2">C24</text>
<text x="42.5" y="172.2">5.6p</text>
<text x="91.9" y="173.7">XTAL1/CLKIN</text>
<text x="91.9" y="168.6">INT/REFCLKO</text>
<text x="199.9" y="168.6">GND</text>
<text x="229.1" y="168.6">GND_SHIELD</text>
<text x="248.1" y="168.6">GND</text>
<text x="55.9" y="178.8">Y3</text>
<text x="91.9" y="176.2">XTAL2</text>
<text x="110.2" y="178.6" transform="rotate(-90 110.2 178.6)">VSS</text>
<text x="25.1" y="180">GND</text>
<text x="34.9" y="184.9">C25</text>
<text x="42.5" y="184.9">5.6p</text>
<text x="55.9" y="181.3">25.0MHz</text>
<text x="25.1" y="186.4">GND</text>
<text x="107.2" y="192.7">GND</text>
</g>
<g font-size="1.3">
<text x="175.5" y="22.7">USB_VBUS</text>
<text x="38.1" y="25.3">+3V3V</text>
<text x="49.5" y="25.3">VDD</text>
<text x="58.6" y="25.3">VDD1A</text>
<text x="68.8" y="25.3">VDD2A</text>
<text x="79.3" y="25.3">VDDIO</text>
<text x="39.4" y="35.4">0V0</text>
<text x="53.4" y="35.4">VSS</text>
<text x="194.3" y="40.5">D+</text>
<text x="194.3" y="43.1">D-</text>
<text x="208.3" y="43.1">USB_VBUS</text>
<text x="269.2" y="45.6">USB_D+</text>
<text x="174.7" y="53.2">D+</text>
<text x="269.2" y="48.1">USB_D-</text>
<text x="174.7" y="55.8">D-</text>
<text x="104" y="112.8" transform="rotate(-90 104 112.8)">VDD1A</text>
<text x="106.6" y="112.8" transform="rotate(-90 106.6 112.8)">VDD2A</text>
<text x="109.1" y="112.5" transform="rotate(-90 109.1 112.5)">VDDIO</text>
<text x="50.7" y="118.2" transform="rotate(-90 50.7 118.2)">VDD</text>
<text x="153.5" y="123.2" transform="rotate(-90 153.5 123.2)">VDD</text>
<text x="266.9" y="132">LED1</text>
<text x="130.5" y="134.5">ETH_TD_N</text>
<text x="130.6" y="137">ETH_TD_P</text>
<text x="146" y="134.5">ETH_TD_P</text>
<text x="146" y="137">ETH_TD_N</text>
<text x="130.2" y="139.6">ETH_RD_N</text>
<text x="130.3" y="142.1">ETH_RD_P</text>
<text x="146" y="139.6">ETH_RD_P</text>
<text x="146" y="142.1">ETH_RD_N</text>
<text x="266.9" y="142.1">LED2</text>
<text x="134.8" y="147.2">LED1</text>
<text x="139.9" y="149.7">LED2</text>
<text x="66" y="172.6">XTAL1</text>
<text x="66" y="175.1">XTAL2</text>
</g>
<g font-size="1.3" fill="#848400">
<text x="16.7" y="26.4">+3V3IN</text>
<text x="245.3" y="35.3">VBUS_SENSE</text>
<text x="18.3" y="36.5">0V0IN</text>
<text x="278.3" y="46.7">DP</text>
<text x="278.3" y="49.2">DM</text>
<text x="20.8" y="133.1">RMII_TX_EN</text>
<text x="21.8" y="135.6">RMII_TXD0</text>
<text x="21.5" y="143.2">RMII_RXD0</text>
<text x="21.8" y="138.1">RMII_TXD1</text>
<text x="21.5" y="145.8">RMII_RXD1</text>
<text x="19.4" y="153.4">RMII_CRS_DV</text>
<text x="21.8" y="161">RMII_MDIO</text>
<text x="22.4" y="158.5">RMII_MDC</text>
<text x="26.6" y="166.1">NRST</text>
<text x="18.4" y="168.6">RMII_REF_CLK</text>
</g>
<g font-size="1" fill="#840000">
<text x="216.5" y="138.6">XMIT</text>
<text x="216.5" y="146.2">RCV</text>
<text x="12.8" y="192">Title: Nano stage controller</text>
<text x="12.9" y="194.6">Developed by: Device Design Lab</text>
<text x="13" y="197.3">Developed for: Cryonano Labs Pvt. Ltd.</text>
<text x="136.9" y="196.7">Sheet: Communication</text>
<text x="210.5" y="197.5">Sch Rev: 0.0.1</text>
<text x="210.5" y="194.8">Desn Rev: 0.0.1</text>
<text x="210.5" y="192.3">Page Id: 8/10</text>
<text x="235.6" y="197.6">Start date: 08-08-2026</text>
<text x="235.6" y="195.1">Start date: 08-08-2026</text>
<text x="235.7" y="192.3">Page Size: A4</text>
<text x="262.6" y="194.9">Final on:</text>
<text x="262.6" y="197.6">Final on:</text>
<text x="262.7" y="192.3">KiCad E.D.A. 10.0.4</text>
</g>
<g font-size=".9" fill="#840000">
<text x="228.5" y="133.4">C1</text>
<text x="228.5" y="134.7">C4</text>
<text x="228.5" y="135.9">C5</text>
<text x="228.5" y="137.2">C2</text>
<text x="228.5" y="141">C3</text>
<text x="228.5" y="142.3">C7</text>
<text x="228.5" y="143.6">C8</text>
<text x="233.9" y="143.6">C1</text>
<text x="228.5" y="144.8">C6</text>
</g>
<g font-size=".8" fill="#840000">
<text x="210.6" y="189.4">Drawn</text>
<text x="215.3" y="189.4">by:</text>
<text x="217.9" y="189.4">SBB</text>
<text x="235.5" y="189.6">Checked</text>
<text x="241.7" y="189.6">by:</text>
<text x="262.9" y="189.4">Approved</text>
<text x="269.5" y="189.4">by:</text>
</g>
<g font-size=".6" fill="#840000">
<text x="220.5" y="135.1">75</text>
<text x="225" y="135.1">75</text>
<text x="243.9" y="133.8">Y</text>
<text x="220.5" y="142.7">75</text>
<text x="225" y="142.7">75</text>
<text x="244" y="144">G</text>
<text x="226.2" y="146.7">1000pF</text>
</g>
</svg>
